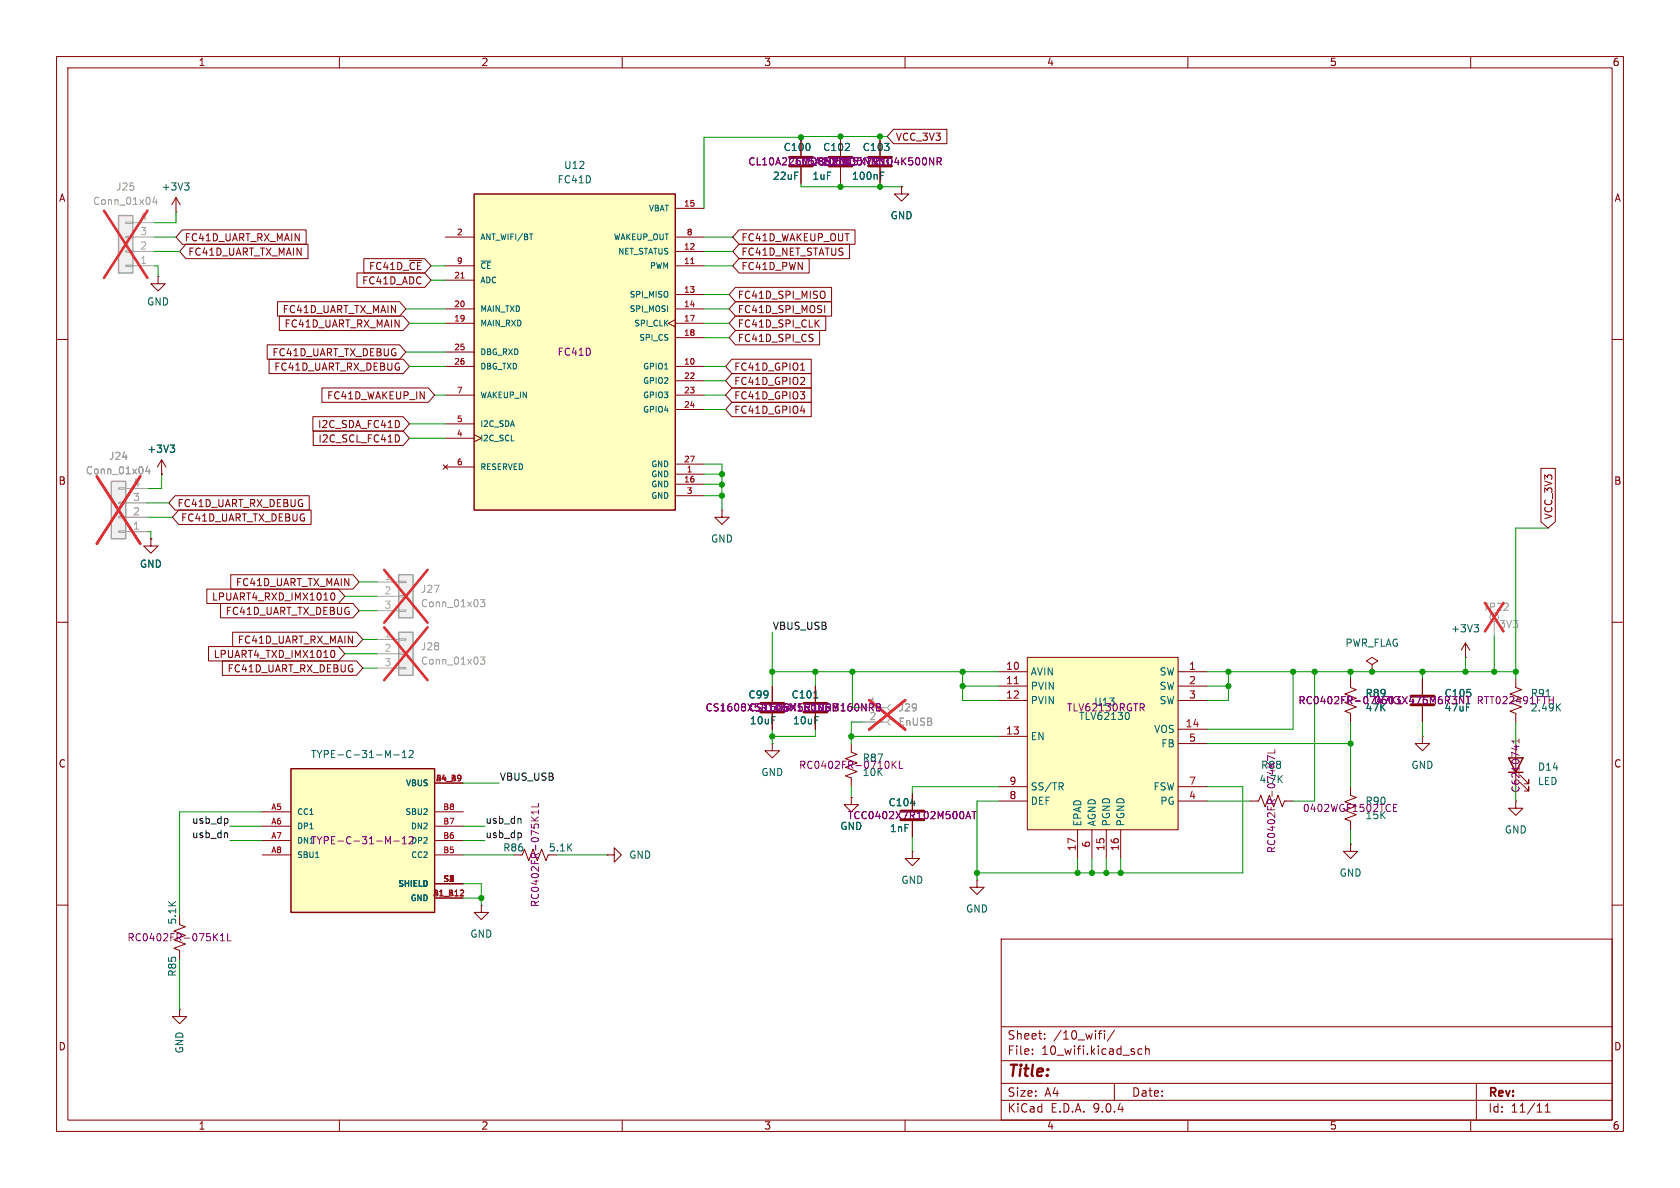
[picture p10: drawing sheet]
<svg xmlns="http://www.w3.org/2000/svg" width="297mm" height="210mm" viewBox="0 0 297 210" stroke-linecap="round" stroke-linejoin="round" font-family="sans-serif">
<g fill="none" stroke="#840000" stroke-width=".18">
<path d="M10 10h277v190h-277zM12 12h273v186h-273zM60 10v2M110 10v2M160 10v2M210 10v2M260 10v2M10 60h2M285 60h2M26.7 95.3v1.2h1.2l-1.2 1.3-1.3-1.3h1.3M26.7 95.3h.1M127.6 90.2v1.2h1.3l-1.3 1.3-1.2-1.3h1.2"/>
<path d="M127.6 90.2h.1M10 110h2M285 110h2M136.5 131.4v1.3h1.3l-1.3 1.3-1.2-1.3h1.2M136.5 131.4h.1M144.1 121.3v2.8M144.1 126.1v2.8M150.5 131.4v1.6l1 .4-2 .7 1 .4M150.5 136l1 .4-2 .8 1 .3v1.6M92.3 151.1l.4-1 .8 2 .4-1M95.4 151.1l.4-1 .7 2 .4-1M107.3 151.1h1.3v-1.2l1.3 1.2-1.3 1.3v-1.3"/>
<path d="M107.3 151.1h.1M10 160h2M85.1 160v1.3h1.3l-1.3 1.3-1.3-1.3h1.3M85.1 160h.1M177 166h108v32h-108zM285 160h2M60 198v2M110 198v2M160 198v2M177 194.5h108M177 191.5h108M177 187.5h108"/>
<path d="M177 181.5h108M182.5 186.3v.1M182.5 185.5v.1M184.7 183.6v.1M184.7 182.8v.1M194.2 182.7h.5M194.6 182.2h.1M195.2 182.2v.1M195.2 182.7v1M197 191.5v3M197 182.1l-1.3 2M201.9 185.5l-.4-.1-.3 .3v.4l.1 .2h.6"/>
<path d="M202.5 185.5l.2-.1 .4 .1 .1 .9M202.5 184.9v1.5M210 198v2M260 198v2M261 191.5v6.5M273.2 196.6h.8M273.2 195.5l.4-.4v1.5"/>
</g>
<path d="M154 125.1l.4 .6M155 124.4h.4l.2 .2-.2 .4 .2 .1 .1 .3-.2 .3h-.5zM155 125h.4M157.7 134.6v1.2M157.9 135.1l.5 .7M158.4 134.6l-.7 .7M159 134.6v1.2h.6M95.2 142v.6h-1.3M95.2 143.2v.7M95.2 143.5h-1.3l.4 .4" fill="none" stroke="#840084" stroke-width=".18"/>
<path d="M142.1 124.3h4.1M142.1 125.9h4.1" fill="none" stroke="#840000" stroke-width=".51"/>
<path d="M143.9 123.4h.7" fill="none" stroke="#006464" stroke-width=".18"/>
<path d="M21 38.1h2.5v10.2h-2.5z" fill="#f0f0f0"/>
<path d="M21 38.1h2.5v10.2h-2.5z" fill="none" stroke="#a1a1a1" stroke-width=".25"/>
<path d="M22.2 39.2h1.3v.3h-1.3zM23.5 39.4h3.8M22.2 46.9h1.3v.2h-1.3zM22.2 44.3h1.3v.3h-1.3zM22.2 41.8h1.3v.2h-1.3zM23.5 47h3.8M23.5 44.5h3.8M23.5 41.9h3.8" fill="none" stroke="#a1a1a1" stroke-width=".18"/>
<path d="M27.3 34.8l-.3 .9h.8M27.6 35.3v.8" fill="none" stroke="#989898" stroke-width=".18"/>
<path d="M18.4 37.2l7.7 11.9M26.1 37.2l-7.7 11.9" fill="none" stroke="#e12e31" stroke-width=".46"/>
<g fill="none" stroke="#840000" stroke-width=".18">
<path d="M31.1 37.5h.1M31.1 34.9l-.7 1.3M31.1 34.9l.8 1.3M31.1 34.9v2.6M27.9 48.9v1.3h1.3l-1.3 1.2-1.2-1.2h1.2M27.9 48.9h.1M28.6 83.8h.1M28.6 81.3l-.8 1.3M28.6 81.3l.7 1.3M28.6 81.3v2.5M238.8 139.1v1.5l1 .4-2.1 .7 1.1 .4M251.5 130.2v1.2h1.2l-1.2 1.3-1.3-1.3h1.3"/>
<path d="M251.5 130.2h.1M150.5 141v1.2h1.3l-1.3 1.3-1.3-1.3h1.3M150.5 141h.1M161.3 150.5v1.3h1.3l-1.3 1.2-1.3-1.2h1.3M161.3 150.5h.1M238.8 143.6l1 .4-2.1 .8 1.1 .4v1.5M238.8 149.2v1.3h1.2l-1.2 1.3-1.3-1.3h1.3M238.8 149.2h.1M31.7 178.4v1.3h1.3l-1.3 1.3-1.2-1.3h1.2M31.7 178.4h.1"/>
</g>
<path d="M32.6 32.3h.8l-.4 .5M33.2 32.8l.2 .3v.3l-.2 .2M30.1 78.7h.8l-.5 .5M30.6 79.2l.3 .2v.3l-.3 .3" fill="none" stroke="#006464" stroke-width=".18"/>
<path d="M246.3 142.8h.5M247 142.2h-.7v1.3h.7" fill="none" stroke="#840084" stroke-width=".18"/>
<path d="M19.7 85.1h2.5v10.2h-2.5z" fill="#f0f0f0"/>
<path d="M19.7 85.1h2.5v10.2h-2.5z" fill="none" stroke="#a1a1a1" stroke-width=".25"/>
<path d="M21 93.9h1.2v.2h-1.2zM21 91.3h1.2v.3h-1.2zM21 88.8h1.2v.2h-1.2zM21 86.2h1.2v.3h-1.2zM22.2 94h3.8M22.2 91.4h3.8M22.2 88.9h3.8M22.2 86.4h3.8" fill="none" stroke="#a1a1a1" stroke-width=".18"/>
<path d="M26.1 82.4l-.3 .9h.7M26.4 82.9v.9" fill="none" stroke="#989898" stroke-width=".18"/>
<path d="M17.1 84.2l7.7 11.9M24.8 84.2l-7.7 11.9" fill="none" stroke="#e12e31" stroke-width=".46"/>
<path d="M242.6 117.5l1-.7-1-.6-1 .6 1 .7v1.2M242.6 118.7h.1" fill="none" stroke="#840000" stroke-width=".18"/>
<path d="M51.4 135.9h25.4v25.4h-25.4z" fill="#ffffc2"/>
<path d="M51.4 135.9h25.4v25.4h-25.4z" fill="none" stroke="#840000" stroke-width=".25"/>
<g fill="none" stroke="#840000" stroke-width=".18">
<path d="M76.8 138.4h5.1M46.4 143.5h5M46.4 146.1h5M46.4 148.6h5M46.4 151.1h5M76.8 143.5h5.1M76.8 146.1h5.1M76.8 148.6h5.1M76.8 151.1h5.1M76.8 156.2h5.1M76.8 158.8h5.1M161.3 140.3v2.8"/>
<path d="M161.3 145.2v2.8"/>
</g>
<path d="M69.6 133.4h1M71.1 133.9h.7M71.1 133l.4-.3v1.2M72.3 132.8l.5-.1 .3 .3-.8 .9h.8M55.8 151.6h.6M161 142h.8" fill="none" stroke="#006464" stroke-width=".18"/>
<path d="M81.3 158.4h.7M81.9 157.4v.4" fill="none" stroke="#a90000" stroke-width=".18"/>
<path d="M69.6 148.7h1M71.1 149.2h.7M71.1 148.3l.4-.4v1.3M170.8 144.7l.4-1.2 .4 1.2M170.9 144.4h.6M171.8 143.5h.8M172.2 143.5v1.2" fill="none" stroke="#840084" stroke-width=".18"/>
<path d="M159.3 143.4h4M159.3 144.9h4" fill="none" stroke="#840000" stroke-width=".51"/>
<path d="M83.8 34.3h35.6v55.9h-35.6z" fill="#ffffc2"/>
<path d="M83.8 34.3h35.6v55.9h-35.6z" fill="none" stroke="#840000" stroke-width=".25"/>
<g fill="none" stroke="#840000" stroke-width=".18">
<path d="M119.4 36.8h5.1M78.7 41.9h5.1M78.7 47h5.1M78.7 49.5h5.1M78.7 54.6h5.1M78.7 57.2h5.1M119.4 56.5l-1.3 .7 1.3 .6M119.4 41.9h5.1M119.4 47h5.1M119.4 54.6h5.1M119.4 57.2h5.1M119.4 44.5h5.1"/>
<path d="M119.4 52.1h5.1M119.4 59.7h5.1M78.7 62.2h5.1M78.7 64.8h5.1M78.7 69.9h5.1M78.7 74.9h5.1M78.7 77.5h5.1M83.8 76.8l1.3 .7-1.3 .6M119.4 64.8h5.1M119.4 69.9h5.1M119.4 67.3h5.1M119.4 72.4h5.1"/>
<path d="M78.4 82.2l.7 .7M78.7 82.6h5.1M79.1 82.2l-.7 .7M119.4 82h5.1M119.4 83.8h5.1M119.4 85.6h5.1M119.4 87.6h5.1M238.8 124.6l1 .4-2.1 .7 1.1 .4v1.5M238.8 120v1.5l1 .4-2.1 .8 1.1 .4M221 141.6h1.5l.4-1 .7 2 .4-1M225.6 141.6l.3-1 .8 2 .4-1h1.5M31.7 166.5l1.1 .4-2.1 .7 1 .4v1.5"/>
<path d="M31.7 163.4l1.1 .4-2.1 .8 1 .4"/>
</g>
<path d="M85 46.2h1.8M93.6 41.4h.6" fill="none" stroke="#006464" stroke-width=".18"/>
<path d="M81.5 49.1h.6M122.1 46.6h.6" fill="none" stroke="#a90000" stroke-width=".18"/>
<path d="M225.4 134.1l-1.3-.5v.8M225.4 132.5v.6h-1.3M39 166.3h.7M39 165.4l.3-.4v1.3M40.2 165v1.3h.7" fill="none" stroke="#840084" stroke-width=".18"/>
<path d="M152.4 125.1h4.6M152.4 127.6h4.6M157.5 124.6l-.4 .1-.1 .4 .1 .4 .4 .1M157.5 127.1l-.4 .2-.1 .3 .1 .4 .4 .1" fill="none" stroke="#a1a1a1" stroke-width=".18"/>
<path d="M153.7 123.8l6.3 5.2M160 123.8l-6.3 5.2" fill="none" stroke="#e12e31" stroke-width=".46"/>
<path d="M70.5 111.8h2.5v7.6h-2.5z" fill="#f0f0f0"/>
<path d="M70.5 111.8h2.5v7.6h-2.5z" fill="none" stroke="#a1a1a1" stroke-width=".25"/>
<path d="M66.7 113h3.8M66.7 115.6h3.8M66.7 118.1h3.8M70.5 112.9h1.3v.3h-1.3zM70.5 115.4h1.3v.3h-1.3zM70.5 118h1.3v.2h-1.3z" fill="none" stroke="#a1a1a1" stroke-width=".18"/>
<path d="M84.9 116.1h.8l-.4 .5 .4 .2v.5l-.2 .1-.6-.1" fill="none" stroke="#989898" stroke-width=".18"/>
<path d="M67.9 110.9l7.7 9.3M75.6 110.9l-7.7 9.3" fill="none" stroke="#e12e31" stroke-width=".46"/>
<path d="M146.6 27.8h4M146.6 29.3h4" fill="none" stroke="#840000" stroke-width=".51"/>
<path d="M148.6 24.8v2.8M148.6 29.6v2.8" fill="none" stroke="#840000" stroke-width=".18"/>
<path d="M70.5 101.6h2.5v7.6h-2.5z" fill="#f0f0f0"/>
<path d="M70.5 101.6h2.5v7.6h-2.5z" fill="none" stroke="#a1a1a1" stroke-width=".25"/>
<path d="M66.7 102.9h3.8M66.7 105.4h3.8M66.7 108h3.8M70.5 102.7h1.3v.3h-1.3zM70.5 105.3h1.3v.2h-1.3zM70.5 107.8h1.3v.3h-1.3z" fill="none" stroke="#a1a1a1" stroke-width=".18"/>
<path d="M84.9 106h.8l-.4 .5 .4 .1v.5l-.2 .2-.6-.2" fill="none" stroke="#989898" stroke-width=".18"/>
<path d="M67.9 100.7l7.7 9.4M75.6 100.7l-7.7 9.4" fill="none" stroke="#e12e31" stroke-width=".46"/>
<g fill="none" stroke="#840000" stroke-width=".18">
<path d="M155.6 24.8v2.8M155.6 29.6v2.8M159.4 33v1.3h1.3l-1.3 1.3-1.3-1.3h1.3M159.4 33h.1M251.5 120v2.8M251.5 124.8v2.8M268 124.6l1 .4-2 .7 1 .4v1.5M268 120v1.5l1 .4-2 .8 1 .4M268 131.4v2.6M268.7 138.3l1.6 1.5v-.7v.7h-.8M268.7 137l1.6 1.6v-.8v.8h-.8M172.7 155.6v1.2h1.3l-1.3 1.3-1.3-1.3h1.3"/>
<path d="M172.7 155.6h.1M268 141.6v1.3h1.2l-1.2 1.2-1.3-1.2h1.3M268 141.6h.1"/>
</g>
<path d="M155.7 31h.4M155.7 30.4h.6M275.3 124.9l.6 .8M275.9 124.4l-.7 .7" fill="none" stroke="#006464" stroke-width=".18"/>
<path d="M164.3 27.9l.8 1.3v-1.3M165.7 28.5h.6l.1-.2-.1-.3-.6-.1v1.3M166 28.5l.4 .7M258 123.1l.7 1.3v-1.3M259.5 123.1v1.3M268.1 131.8v.8M268.5 130.6v.8M268.5 131h-1.2l.3 .4M273.9 123.7h.7M274.6 123.1v1.3" fill="none" stroke="#840084" stroke-width=".18"/>
<path d="M266.7 134h2.5l-1.2 2.5zM266.7 136.5h2.5" fill="none" stroke="#840000" stroke-width=".25"/>
<path d="M153.5 27.8h4.1M153.5 29.3h4.1M249.4 123.1h4.1M249.4 124.6h4.1" fill="none" stroke="#840000" stroke-width=".51"/>
<path d="M181.6 116.2h26.7v30.5h-26.7z" fill="#ffffc2"/>
<g fill="none" stroke="#840000" stroke-width=".18">
<path d="M141.6 24.8v2.8M141.6 29.6v2.8M148.6 24.8v2.8M148.6 29.6v2.8M155.6 24.8v2.8M155.6 29.6v2.8M158 22.9h9.4v2.5h-9.4l-1.2-1.3zM159.4 33h.1M32.2 40.6h21.9v2.6h-21.9l-1.1-1.3zM32.9 43.2h21.6v2.5h-21.6l-1.2-1.2zM49.1 53.3h21.5l1.2 1.3-1.2 1.3h-21.5zM49.4 55.9h21.9l1.1 1.3-1.1 1.2h-21.9z"/>
<path d="M63.1 48.3h12l1.1 1.2-1.1 1.3h-12zM64.3 45.7h10.8l1.1 1.3-1.1 1.3h-10.8zM130 53.3h17v2.6h-17l-1.1-1.3zM130 58.4h14.9v2.6h-14.9l-1.1-1.3zM130 50.8h17v2.5h-17l-1.1-1.2zM130 55.9h16v2.5h-16l-1.1-1.2zM130.7 43.2h19.5v2.5h-19.5l-1.2-1.2zM130.7 40.6h20.5v2.6h-20.5l-1.2-1.3zM130.7 45.7h12.4v2.6h-12.4l-1.2-1.3zM144.3 57.1l.5 .7M144.8 56.6l-.7 .7M145.8 54v1.3"/>
<path d="M145.8 51.7v.9M47.2 61h23.4l1.2 1.2-1.2 1.3h-23.4zM47.6 63.5h23.7l1.1 1.3-1.1 1.2h-23.7zM55.3 73.7h16l1.1 1.2-1.1 1.3h-16zM55.4 76.2h15.9l1.1 1.3-1.1 1.2h-15.9zM56.9 68.6h18.8l1.1 1.3-1.1 1.2h-18.8zM70.4 76.9l.2 .5-.2 .7M70.6 74.6v.7M129.4 71.1h14v2.6h-14l-1.1-1.3zM129.4 63.5h14v2.5h-14l-1.1-1.2zM129.4 66h14v2.6h-14l-1.1-1.3zM129.4 68.6h14v2.5h-14l-1.1-1.2z"/>
<path d="M141.5 68h.8M141.5 69.3h.8l-.5 .4M141.5 72.6h.8M141.5 65.4h.8M142.2 66.8v.5M142.2 69.9v.5M26.7 95.3h.1M28.6 83.8h.1M31 87.6h23.7v2.6h-23.7l-1.2-1.3zM31.6 90.2h23.4v2.5h-23.4l-1.1-1.3zM272.4 82.8h2.6v9.4l-1.3 1.1-1.3-1.1zM36.6 104.1h23.2l1.2 1.3-1.2 1.3h-23.2z"/>
<path d="M36.9 114.3h22.9l1.2 1.3-1.2 1.2h-22.9zM39 106.7h23.4l1.1 1.3-1.1 1.2h-23.4zM39.3 116.8h23.7l1.1 1.3-1.1 1.3h-23.7zM40.8 101.6h21.6l1.1 1.3-1.1 1.2h-21.6zM41.1 111.8h21.9l1.1 1.2-1.1 1.3h-21.9zM58.6 104.9l.2-.1a.68 .68 0 0 1 .4 .6 .68 .68 0 0 1-.4 .7l-.2-.1M58.8 115a.68 .68 0 0 1 .4 .6 .68 .68 0 0 1-.4 .6M176.5 118.7h5.1M181.6 116.2h26.7v30.5h-26.7zM208.3 118.7h5.1M259.1 116.2h.1M259.1 113.7l-.8 1.2"/>
<path d="M259.1 113.7l.7 1.2M259.1 113.7v2.5M136.5 121.3v2.8M136.5 126.1v2.8M144.1 121.3v2.8M144.1 126.1v2.8M176.5 121.3h5.1M176.5 123.8h5.1M176.5 130.2h5.1M176.5 139.1h5.1M208.3 121.3h5.1M208.3 123.8h5.1"/>
<path d="M208.3 139.1h5.1M208.3 128.9h5.1M208.3 131.4h5.1M238.8 120v1.3M238.8 126.4v1.2M251.5 120v2.8M251.5 124.8v2.8M150.5 141h.1M161.3 140.3v2.8M161.3 145.2v2.8M176.5 141.6h5.1M190.5 146.7v5.1"/>
<path d="M193 146.7v5.1M195.6 146.7v5.1M198.1 146.7v5.1M208.3 141.6h5.1"/>
</g>
<path d="M179.3 120.9h.7" fill="none" stroke="#a90000" stroke-width=".18"/>
<path d="M155.7 31h.4M155.7 30.4h.6M30.1 78.7h.8l-.5 .5M30.6 79.2l.3 .2v.3l-.3 .3M260.6 110.4h.8l-.4 .5M261.1 110.9l.3 .3v.3l-.3 .2M143.9 123.4h.7M187.5 139l.5 .6M187.8 138.4l.2 .2-.2 .4M199.6 126.4v.6l-.3 .2M161 142h.8" fill="none" stroke="#006464" stroke-width=".18"/>
<g fill="none" stroke="#840084" stroke-width=".18">
<path d="M164.3 27.9l.8 1.3v-1.3M165.7 28.5h.6l.1-.2-.1-.3-.6-.1v1.3M166 28.5l.4 .7M154 125.1l.4 .6M155 124.4h.4l.2 .2-.2 .4 .2 .1 .1 .3-.2 .3h-.5zM155 125h.4M201.9 125.1l.4 .6M202.2 124.5v.4M258 123.1l.7 1.3v-1.3M259.5 123.1v1.3M170.8 144.7l.4-1.2 .4 1.2M170.9 144.4h.6"/>
<path d="M171.8 143.5h.8M172.2 143.5v1.2"/>
</g>
<path d="M139.6 27.8h4M139.6 29.3h4M134.5 124.3h4.1M134.5 125.9h4.1" fill="none" stroke="#840000" stroke-width=".51"/>
<g fill="none" stroke="#a1a1a1" stroke-width=".18">
<path d="M22.2 94h3.8M22.2 91.4h3.8M22.2 88.9h3.8M22.2 86.4h3.8M264.2 109.9v2.5M152.4 125.1h3.8M152.4 127.6h3.8"/>
<circle cx="264.2" cy="109.1" r=".76"/>
</g>
<path d="M17.1 84.2l7.7 11.9M24.8 84.2l-7.7 11.9M262.5 106.6l3.3 5M265.8 106.6l-3.3 5M153.7 123.8l6.3 5.2M160 123.8l-6.3 5.2" fill="none" stroke="#e12e31" stroke-width=".46"/>
<path d="M40.1 147.2l.1 .2v.7M40.2 144.8l.1 .1-.1 .6M91.9 144.7l.2 .2v.6M92.1 147.3l.1 .2-.1 .5" fill="none" stroke="#0f0f0f" stroke-width=".18"/>
<g fill="none" stroke="#009600" stroke-width=".18">
<path d="M31.1 37.5v1.9h-3.8M141.6 32.4v.6h17.8M141.6 24.3h-17.1v12.5M148.6 24.1v.7M148.6 32.4v.6M155.6 24.1v.7M155.6 32.4v.6M156.8 24.1h-15.2v.7M27.3 44.5h4.4M27.3 47h.6v1.9M27.3 41.9h3.8M71.8 54.6h6.9"/>
<path d="M72.4 57.2h6.3M76.2 47h2.5M76.2 49.5h2.5M124.5 59.7h4.4M124.5 44.5h5M124.5 47h5M124.5 52.1h4.4M124.5 54.6h4.4M124.5 57.2h4.4M124.5 41.9h5M71.8 62.2h6.9M72.4 64.8h6.3"/>
<path d="M72.4 74.9h6.3M72.4 77.5h6.3M76.8 69.9h1.9M124.5 64.8h3.8M124.5 69.9h3.8M124.5 67.3h3.8M124.5 72.4h3.8M26 91.4h4.5M26 88.9h3.8M26 94h.7v1.3M28.6 83.8v2.6h-2.6M124.5 82h3.1v3.7"/>
<path d="M124.5 85.6h3.1v2M124.5 87.6h3.1v2.6M124.5 83.8h3.1M273.7 93.3h-5.7v26.7M61 115.6h5.7M61 105.4h5.7M63.5 108h3.2M63.5 102.9h3.2M64.1 118.1h2.6M64.1 113h2.6M136.5 118.7h40M136.5 111.8v9.5"/>
<path d="M144.1 118.7v2.6M150.7 118.7v6.4M170.2 118.7v5.1h6.3M213.4 118.7h54.6M217.2 118.7v5.1h-3.8M228.6 118.7v10.2h-15.2M232.4 118.7v22.9h-3.8M238.8 118.7v1.3M251.5 118.7v1.3M259.1 116.2v2.5M264.2 112.4v6.3M81.9 138.4h6.4"/>
<path d="M136.5 128.9v2.5M144.1 128.9v1.3h-7.6M150.5 139.1v1.9M150.5 130.2h26M152.4 127.6h-1.9v3.8M170.2 121.3h6.3M176.5 139.1h-15.2v1.2M213.4 121.3h3.8M213.4 139.1h6.3v15.2h-47M213.4 131.4h25.4M238.8 127.6v11.5M251.5 127.6v2.6"/>
<path d="M268 127.6v3.8M268 139.1v2.5M40.6 146.1h5.8M40.6 148.6h5.8M46.4 143.5h-14.7v18.4M81.9 156.2h3.2v3.8M81.9 151.1h8.9M81.9 158.8h3.2M81.9 146.1h3.8M81.9 148.6h3.8M98.4 151.1h8.9M161.3 148v2.5"/>
<path d="M176.5 141.6h-3.8v14M190.5 151.8v2.5M193 151.8v2.5M195.6 151.8v2.5M198.1 151.8v2.5M213.4 141.6h7.6M238.8 146.7v2.5M31.7 169.5v8.9"/>
</g>
<path d="M26.1 82.4l-.3 .9h.7M26.4 82.9v.9" fill="none" stroke="#989898" stroke-width=".18"/>
<g fill="#009600" stroke="#009600" stroke-width=".18">
<circle cx="148.6" cy="24.1" r=".46"/>
<circle cx="141.6" cy="24.3" r=".46"/>
<circle cx="155.6" cy="33" r=".46"/>
<circle cx="155.6" cy="24.1" r=".46"/>
<circle cx="148.6" cy="33" r=".46"/>
<circle cx="127.6" cy="83.8" r=".46"/>
<circle cx="127.6" cy="87.6" r=".46"/>
<circle cx="85.1" cy="158.8" r=".46"/>
<circle cx="198.1" cy="154.3" r=".46"/>
<circle cx="195.6" cy="154.3" r=".46"/>
<circle cx="190.5" cy="154.3" r=".46"/>
<circle cx="217.2" cy="121.3" r=".46"/>
<circle cx="217.2" cy="118.7" r=".46"/>
<circle cx="172.7" cy="154.3" r=".46"/>
<circle cx="193" cy="154.3" r=".46"/>
<circle cx="170.2" cy="121.3" r=".46"/>
<circle cx="170.2" cy="118.7" r=".46"/>
<circle cx="136.5" cy="118.7" r=".46"/>
<circle cx="144.1" cy="118.7" r=".46"/>
<circle cx="136.5" cy="130.2" r=".46"/>
<circle cx="150.5" cy="130.2" r=".46"/>
<circle cx="150.7" cy="118.7" r=".46"/>
<circle cx="127.6" cy="85.7" r=".46"/>
<circle cx="228.6" cy="118.7" r=".46"/>
<circle cx="232.4" cy="118.7" r=".46"/>
<circle cx="238.8" cy="118.7" r=".46"/>
<circle cx="242.6" cy="118.7" r=".46"/>
<circle cx="238.8" cy="131.4" r=".46"/>
<circle cx="259.1" cy="118.7" r=".46"/>
<circle cx="264.2" cy="118.7" r=".46"/>
<circle cx="251.5" cy="118.7" r=".46"/>
<circle cx="268" cy="118.7" r=".46"/>
</g>
<text font-size="2.8" fill="#840000" x="178" y="190.9">Title:</text>
<g font-size="2.1" fill="#840000">
<text x="178" y="184">Sheet:</text>
<text x="186.2" y="184">/10_wifi/</text>
<text x="178" y="186.7">File:</text>
<text x="184.1" y="186.7">10_wifi.kicad_sch</text>
<text x="178" y="196.9">KiCad</text>
<text x="178" y="194.1">Size:</text>
<text x="184.7" y="194.1">A4</text>
<text x="185.7" y="196.9">E.D.A.</text>
<text x="193.3" y="196.9">9.0.4</text>
<text x="200" y="194.1">Date:</text>
<text x="263" y="194.3">Rev:</text>
<text x="263" y="196.9">Id:</text>
<text x="267.1" y="196.9">11/11</text>
</g>
<g font-size="1.8" fill="#840000">
<text x="35" y="11.9">1</text>
<text x="85" y="11.9">2</text>
<text x="135" y="11.9">3</text>
<text x="185" y="11.9">4</text>
<text x="235" y="11.9">5</text>
<text x="285" y="11.9">6</text>
<text x="158.3" y="25.1">VCC_3V3</text>
<text x="10.3" y="35.9">A</text>
<text x="285.3" y="35.9">A</text>
<text x="32.5" y="42.9">FC41D_UART_RX_MAIN</text>
<text x="33.2" y="45.4">FC41D_UART_TX_MAIN</text>
<text x="65.1" y="47.9">FC41D_~{CE}</text>
<text x="131" y="45.4">FC41D_NET_STATUS</text>
<text x="131" y="42.9">FC41D_WAKEUP_OUT</text>
<text x="131" y="47.9">FC41D_PWN</text>
<text x="63.9" y="50.5">FC41D_ADC</text>
<text x="130.3" y="53">FC41D_SPI_MISO</text>
<text x="49.9" y="55.6">FC41D_UART_TX_MAIN</text>
<text x="50.2" y="58.1">FC41D_UART_RX_MAIN</text>
<text x="130.3" y="55.6">FC41D_SPI_MOSI</text>
<text x="130.3" y="58.1">FC41D_SPI_CLK</text>
<text x="48" y="63.2">FC41D_UART_TX_DEBUG</text>
<text x="48.4" y="65.7">FC41D_UART_RX_DEBUG</text>
<text x="129.7" y="65.7">FC41D_GPIO1</text>
<text x="130.3" y="60.6">FC41D_SPI_CS</text>
<text x="57.7" y="70.8">FC41D_WAKEUP_IN</text>
<text x="129.7" y="68.3">FC41D_GPIO2</text>
<text x="129.7" y="70.8">FC41D_GPIO3</text>
<text x="56.1" y="75.9">I2C_SDA_FC41D</text>
<text x="129.7" y="73.3">FC41D_GPIO4</text>
<text x="56.2" y="78.4">I2C_SCL_FC41D</text>
<text x="10.3" y="85.9">B</text>
<text x="31.3" y="89.9">FC41D_UART_RX_DEBUG</text>
<text x="285.3" y="85.9">B</text>
<text x="31.9" y="92.4">FC41D_UART_TX_DEBUG</text>
<text x="274.6" y="91.9" transform="rotate(-90 274.6 91.9)">VCC_3V3</text>
<text x="37.4" y="106.4">LPUART4_RXD_IMX1010</text>
<text x="41.6" y="103.8">FC41D_UART_TX_MAIN</text>
<text x="39.8" y="108.9">FC41D_UART_TX_DEBUG</text>
<text x="41.9" y="114">FC41D_UART_RX_MAIN</text>
<text x="37.7" y="116.5">LPUART4_TXD_IMX1010</text>
<text x="40.1" y="119.1">FC41D_UART_RX_DEBUG</text>
<text x="10.3" y="135.9">C</text>
<text x="285.3" y="135.9">C</text>
<text x="10.3" y="185.9">D</text>
<text x="285.3" y="185.9">D</text>
<text x="35" y="199.9">1</text>
<text x="85" y="199.9">2</text>
<text x="135" y="199.9">3</text>
<text x="185" y="199.9">4</text>
<text x="235" y="199.9">5</text>
<text x="285" y="199.9">6</text>
</g>
<g font-size="1.8" fill="#840084">
<text x="132.2" y="29.4">CL10A226MQ8NRNC</text>
<text x="139.2" y="29.4">CL05A105KO5NNNC</text>
<text x="144.4" y="29.4">CS1005X7R104K500NR</text>
<text x="98.5" y="63.1">FC41D</text>
<text x="124.6" y="126">CS1608X5R106M160NRB</text>
<text x="132.3" y="126">CS1608X5R106M160NRB</text>
<text x="153.6" y="124.8">1</text>
<text x="188.5" y="126">TLV62130RGTR</text>
<text x="193.3" y="124.9">U13</text>
<text x="229.4" y="124.7">RC0402FR-0747KL</text>
<text x="241.3" y="123.4">R89</text>
<text x="241.3" y="126">47K</text>
<text x="242.8" y="124.7">0603X476M6R3NT</text>
<text x="255.3" y="123.4">C105</text>
<text x="255.3" y="126">47uF</text>
<text x="260.9" y="124.7">RTT022491FTH</text>
<text x="270.5" y="126">2.49K</text>
<text x="270.5" y="123.4">R91</text>
<text x="190.7" y="127.5">TLV62130</text>
<text x="141.2" y="136.1">RC0402FR-0710KL</text>
<text x="152.4" y="134.8">R87</text>
<text x="152.4" y="137.4">10K</text>
<text x="222.8" y="136.1">R88</text>
<text x="222.5" y="138.7">4.7K</text>
<text x="230.2" y="143.7">0402WGF1502TCE</text>
<text x="241.3" y="142.5">R90</text>
<text x="268.8" y="140.2" transform="rotate(-90 268.8 140.2)">C6210741</text>
<text x="54.9" y="149.5">TYPE-C-31-M-12</text>
<text x="149.8" y="145">TCC0402X7R102M500AT</text>
<text x="241.3" y="145">15K</text>
<text x="225.7" y="150.9" transform="rotate(-90 225.7 150.9)">RC0402FR-074K7L</text>
<text x="95.5" y="160.5" transform="rotate(-90 95.5 160.5)">RC0402FR-075K1L</text>
<text x="22.4" y="166.6">RC0402FR-075K1L</text>
</g>
<g font-size="1.8" fill="#006464">
<text x="138.4" y="26.9">C100</text>
<text x="145.4" y="26.9">C102</text>
<text x="152.4" y="26.9">C103</text>
<text x="28.5" y="33.9">+3V3</text>
<text x="98.5" y="32.6">FC41D</text>
<text x="99.6" y="30.1">U12</text>
<text x="136.5" y="32">22uF</text>
<text x="143.5" y="32">1uF</text>
<text x="150.5" y="32">100nF</text>
<text x="157.3" y="39">GND</text>
<text x="25.9" y="54.2">GND</text>
<text x="25.9" y="80.2">+3V3</text>
<text x="24.6" y="100.6">GND</text>
<text x="125.6" y="96.1">GND</text>
<text x="256.4" y="112">+3V3</text>
<text x="182.1" y="119.6">AVIN</text>
<text x="204.9" y="119.6">SW</text>
<text x="237.8" y="114.5">PWR_FLAG</text>
<text x="132.2" y="123.7">C99</text>
<text x="139.8" y="123.7">C101</text>
<text x="182.1" y="122.1">PVIN</text>
<text x="182.1" y="124.7">PVIN</text>
<text x="204.9" y="122.1">SW</text>
<text x="204.9" y="124.7">SW</text>
<text x="132.5" y="128.2">10uF</text>
<text x="140.1" y="128.2">10uF</text>
<text x="182.1" y="131">EN</text>
<text x="203.9" y="129.8">VOS</text>
<text x="54.9" y="134.2">TYPE-C-31-M-12</text>
<text x="134.5" y="137.4">GND</text>
<text x="205.2" y="132.3">FB</text>
<text x="249.4" y="136.1">GND</text>
<text x="271.8" y="136.4">D14</text>
<text x="157" y="142.7">C104</text>
<text x="182.1" y="139.9">SS/TR</text>
<text x="182.1" y="142.5">DEF</text>
<text x="203.8" y="139.9">FSW</text>
<text x="205" y="142.5">PG</text>
<text x="271.8" y="139">LED</text>
<text x="148.5" y="146.9">GND</text>
<text x="157.2" y="147.3">1nF</text>
<text x="191.4" y="146.2" transform="rotate(-90 191.4 146.2)">EPAD</text>
<text x="193.9" y="146.2" transform="rotate(-90 193.9 146.2)">AGND</text>
<text x="196.4" y="146.2" transform="rotate(-90 196.4 146.2)">PGND</text>
<text x="199" y="146.2" transform="rotate(-90 199 146.2)">PGND</text>
<text x="265.9" y="147.5">GND</text>
<text x="88.9" y="150.7">R86</text>
<text x="96.9" y="150.7">5.1K</text>
<text x="111.1" y="152">GND</text>
<text x="236.7" y="155.2">GND</text>
<text x="159.3" y="156.4">GND</text>
<text x="170.7" y="161.5">GND</text>
<text x="31.3" y="163.5" transform="rotate(-90 31.3 163.5)">5.1K</text>
<text x="83.1" y="166">GND</text>
<text x="31.3" y="172.8" transform="rotate(-90 31.3 172.8)">R85</text>
<text x="32.6" y="186.3" transform="rotate(-90 32.6 186.3)">GND</text>
</g>
<g font-size="1.8" fill="#989898">
<text x="20.4" y="33.9">J25</text>
<text x="16.3" y="36.4">Conn_01x04</text>
<text x="19.2" y="81.5">J24</text>
<text x="15.1" y="84">Conn_01x04</text>
<text x="74.3" y="107.5">Conn_01x03</text>
<text x="74.3" y="105">J27</text>
<text x="262.1" y="108.2">TP22</text>
<text x="264.9" y="111.2">3V3</text>
<text x="74.3" y="117.7">Conn_01x03</text>
<text x="74.3" y="115.2">J28</text>
<text x="158.8" y="126">J29</text>
<text x="158.8" y="128.5">EnUSB</text>
</g>
<g font-size="1.8" fill="#aaa">
<text x="24.7" y="41.7">3</text>
<text x="24.7" y="39.1">4</text>
<text x="24.7" y="46.7">1</text>
<text x="24.7" y="44.2">2</text>
<text x="23.4" y="88.6">3</text>
<text x="23.4" y="86.1">4</text>
<text x="23.4" y="93.7">1</text>
<text x="23.4" y="91.2">2</text>
<text x="67.9" y="102.6">1</text>
<text x="67.9" y="105.2">2</text>
<text x="67.9" y="107.7">3</text>
<text x="67.9" y="112.8">1</text>
<text x="67.9" y="115.3">2</text>
<text x="67.9" y="117.9">3</text>
<text x="153.6" y="127.4">2</text>
</g>
<g font-size="1.8" fill="#0f0f0f">
<text x="136.5" y="111.4">VBUS_USB</text>
<text x="88.3" y="138.1">VBUS_USB</text>
<text x="33.8" y="148.2">usb_dn</text>
<text x="33.8" y="145.7">usb_dp</text>
<text x="85.7" y="145.7">usb_dn</text>
<text x="85.7" y="148.2">usb_dp</text>
</g>
<g font-size="1.8" fill="#a90000">
<text x="177.8" y="118.5">10</text>
<text x="210.1" y="118.5">1</text>
<text x="177.8" y="121">11</text>
<text x="177.8" y="123.6">12</text>
<text x="210.1" y="121">2</text>
<text x="210.1" y="123.6">3</text>
<text x="177.8" y="129.9">13</text>
<text x="209.5" y="128.7">14</text>
<text x="210.1" y="131.2">5</text>
<text x="178.4" y="138.8">9</text>
<text x="178.4" y="141.4">8</text>
<text x="210.1" y="138.8">7</text>
<text x="210.1" y="141.4">4</text>
<text x="192.8" y="149.9" transform="rotate(-90 192.8 149.9)">6</text>
<text x="190.2" y="150.5" transform="rotate(-90 190.2 150.5)">17</text>
<text x="195.3" y="150.5" transform="rotate(-90 195.3 150.5)">15</text>
<text x="197.9" y="150.5" transform="rotate(-90 197.9 150.5)">16</text>
</g>
<g font-size="1.4" fill="#a90000">
<text x="80.7" y="41.7">2</text>
<text x="120.8" y="36.6">15</text>
<text x="121.3" y="41.7">8</text>
<text x="80.7" y="46.7">9</text>
<text x="120.8" y="44.2">12</text>
<text x="120.8" y="46.7">11</text>
<text x="80.2" y="49.3">21</text>
<text x="120.8" y="51.8">13</text>
<text x="80.2" y="54.4">20</text>
<text x="80.2" y="56.9">19</text>
<text x="120.8" y="54.4">14</text>
<text x="120.8" y="56.9">17</text>
<text x="120.8" y="59.4">18</text>
<text x="80.2" y="62">25</text>
<text x="80.2" y="64.5">26</text>
<text x="120.8" y="64.5">10</text>
<text x="80.7" y="69.6">7</text>
<text x="120.8" y="67.1">22</text>
<text x="120.8" y="69.6">23</text>
<text x="80.7" y="74.7">5</text>
<text x="80.7" y="77.2">4</text>
<text x="120.8" y="72.1">24</text>
<text x="80.7" y="82.3">6</text>
<text x="120.8" y="81.8">27</text>
<text x="121.3" y="83.6">1</text>
<text x="120.8" y="85.3">16</text>
<text x="121.3" y="87.4">3</text>
<text x="47.8" y="143.3">A5</text>
<text x="76.9" y="138.2">A4_B9</text>
<text x="76.9" y="138.2">B</text>
<text x="78.3" y="143.3">B8</text>
<text x="79.5" y="138.2">A</text>
<text x="47.8" y="145.8">A6</text>
<text x="47.8" y="148.3">A7</text>
<text x="78.3" y="145.8">B7</text>
<text x="78.3" y="148.3">B6</text>
<text x="47.8" y="150.9">A8</text>
<text x="78.3" y="150.9">B5</text>
<text x="78.3" y="156">S1</text>
<text x="79.2" y="156">2</text>
<text x="76.5" y="158.5">A1_B12</text>
<text x="76.5" y="158.5">B</text>
<text x="79" y="158.5">A</text>
</g>
<g font-size="1.4" fill="#006464">
<text x="114.6" y="37.6">VBAT</text>
<text x="84.8" y="42.6">ANT_WIFI/BT</text>
<text x="84.8" y="47.7">~{CE}</text>
<text x="108.4" y="42.6">WAKEUP_OUT</text>
<text x="109.2" y="45.2">NET_STATUS</text>
<text x="114.8" y="47.7">PWM</text>
<text x="84.8" y="50.3">ADC</text>
<text x="111.2" y="52.8">SPI_MISO</text>
<text x="84.8" y="55.3">MAIN_TXD</text>
<text x="84.8" y="57.9">MAIN_RXD</text>
<text x="111.2" y="55.3">SPI_MOSI</text>
<text x="112" y="57.9">SPI_CLK</text>
<text x="84.8" y="63">DBG_RXD</text>
<text x="84.8" y="65.5">DBG_TXD</text>
<text x="112.9" y="60.4">SPI_CS</text>
<text x="113.6" y="65.5">GPIO1</text>
<text x="84.8" y="70.6">WAKEUP_IN</text>
<text x="113.6" y="68">GPIO2</text>
<text x="113.6" y="70.6">GPIO3</text>
<text x="84.8" y="75.7">I2C_SDA</text>
<text x="113.6" y="73.1">GPIO4</text>
<text x="84.8" y="78.2">I2C_SCL</text>
<text x="84.8" y="83.3">RESERVED</text>
<text x="115" y="82.8">GND</text>
<text x="115" y="84.6">GND</text>
<text x="115" y="86.3">GND</text>
<text x="115" y="88.4">GND</text>
<text x="71.6" y="139.2">VBUS</text>
<text x="52.5" y="144.2">CC1</text>
<text x="52.5" y="146.8">DP1</text>
<text x="71.5" y="144.2">SBU2</text>
<text x="72.5" y="146.8">DN2</text>
<text x="52.5" y="151.9">SBU1</text>
<text x="72.6" y="151.9">CC2</text>
<text x="70.3" y="156.9">SHIELD</text>
<text x="72.5" y="159.5">GND</text>
</g>
<g font-size="1.4" fill="#840084">
<text x="52.5" y="149.3">DN1</text>
<text x="72.6" y="149.3">DP2</text>
</g>
</svg>
